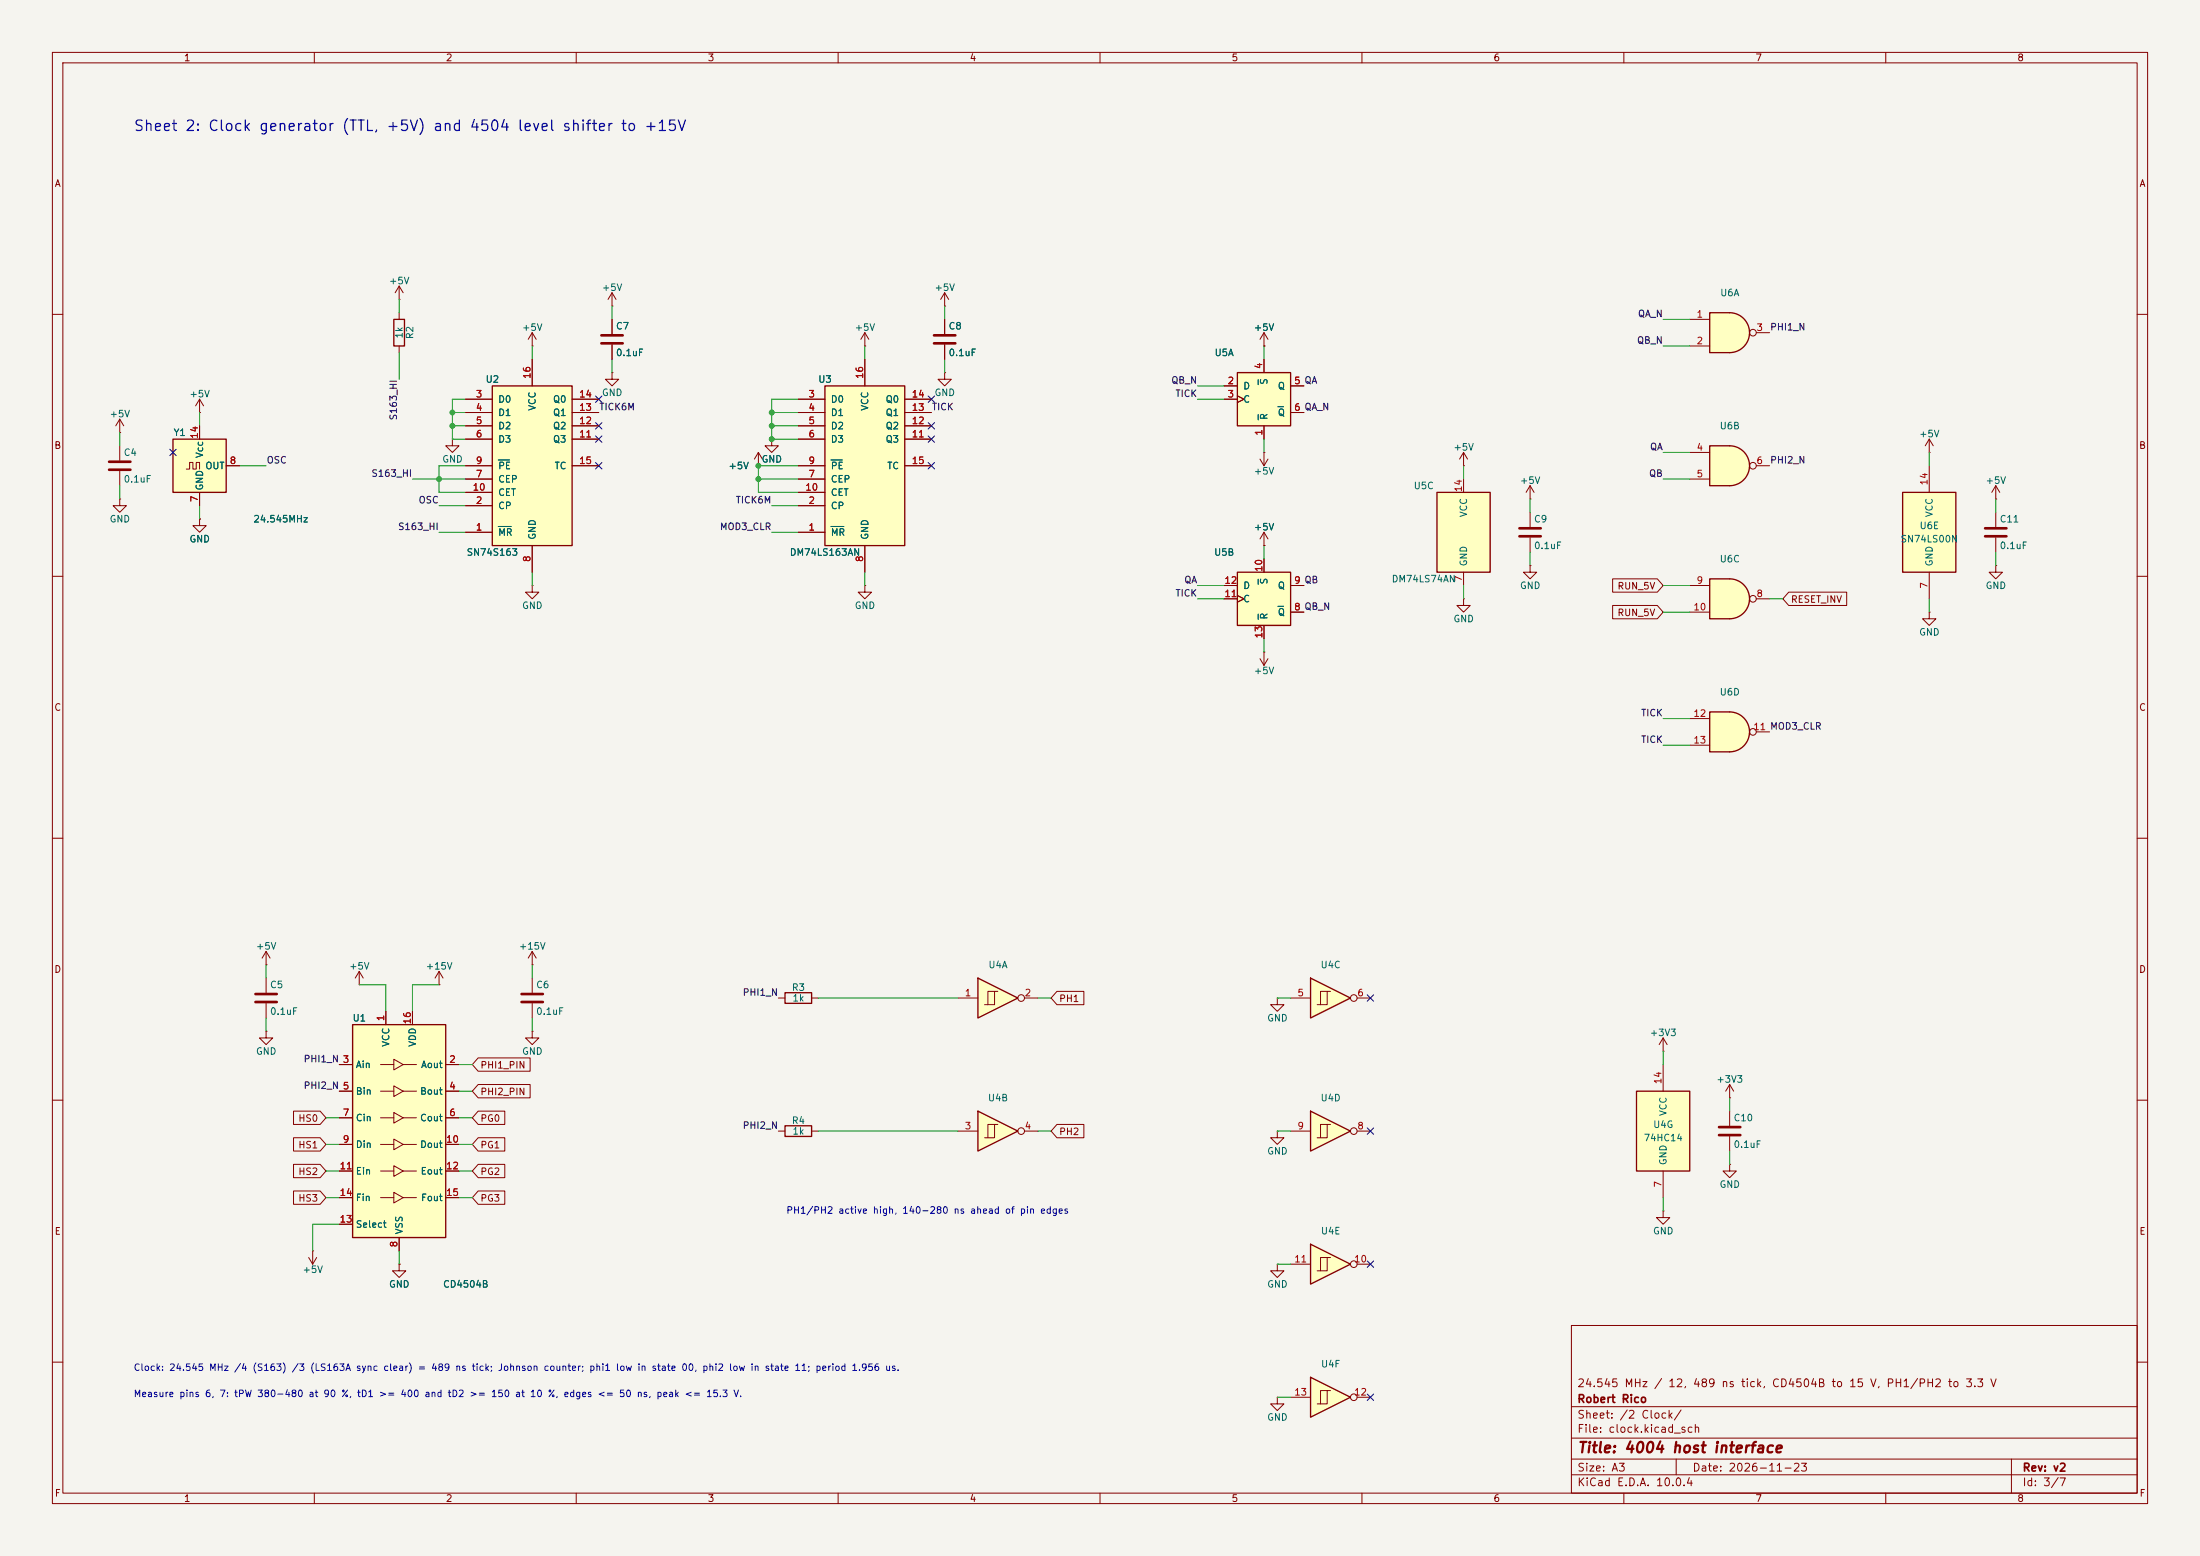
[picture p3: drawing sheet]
<svg xmlns="http://www.w3.org/2000/svg" width="420mm" height="297mm" viewBox="0 0 420 297" stroke-linecap="round" stroke-linejoin="round" font-family="sans-serif">
<path d="M0 0h420v297h-420z" fill="#f5f4ef" stroke="#f5f4ef" stroke-width=".19"/>
<g fill="none" stroke="#840000" stroke-width=".19">
<path d="M10 10h400v277h-400zM12 12h396v273h-396zM60 10v2M110 10v2M160 10v2M210 10v2M260 10v2M310 10v2M360 10v2M10 60h2M408 60h2M10 110h2"/>
<path d="M408 110h2M10 160h2M408 160h2M243.8 190.5v1.3h1.3l-1.3 1.2-1.2-1.2h1.2M243.8 190.5h.1M10 210h2M148.6 215.9h1.3M154.9 215.9h1.3M408 210h2M300 253h108v32h-108zM10 260h2M300 278.5h108"/>
<path d="M300 274.5h108M300 268.5h108M320 278.5v3M384 278.5v6.5M408 260h2M60 285v2M110 285v2M160 285v2M210 285v2M260 285v2M300 281.5h108M310 285v2"/>
<path d="M360 285v2"/>
</g>
<path d="M149.9 214.9h5v2h-5z" fill="none" stroke="#840000" stroke-width=".25"/>
<path d="M363.2 94h10.2v15.2h-10.2z" fill="#ffffc2"/>
<path d="M363.2 94h10.2v15.2h-10.2z" fill="none" stroke="#840000" stroke-width=".25"/>
<path d="M368.3 88.9v5.1M368.3 109.2v5.1" fill="none" stroke="#840000" stroke-width=".19"/>
<path d="M330.2 135.9a3.8 3.8 0 0 1 3.8 3.8 3.8 3.8 0 0 1-3.8 3.8z" fill="#ffffc2" stroke="#ffffc2" stroke-width=".19"/>
<path d="M326.4 135.9h3.8v7.6h-3.8z" fill="#ffffc2"/>
<path d="M75.2 61h2v5h-2zM326.4 135.9h3.8a3.8 3.8 0 0 1 3.8 3.8 3.8 3.8 0 0 1-3.8 3.8h-3.8zM149.9 189.5h5v2h-5z" fill="none" stroke="#840000" stroke-width=".25"/>
<g fill="none" stroke="#840000" stroke-width=".19">
<path d="M76.2 57.2h.1M76.2 54.6l-.8 1.3M76.2 54.6l.8 1.3M76.2 54.6v2.6M76.2 59.7v1.3M116.8 58.4h.1M116.8 55.9l-.7 1.3M116.8 55.9l.8 1.3M116.8 55.9v2.5M76.2 66v1.3M101.6 66h.1M101.6 63.5l-.8 1.3"/>
<path d="M101.6 63.5l.8 1.3M101.6 63.5v2.5M86.4 83.8v1.3h1.2l-1.2 1.3-1.3-1.3h1.3M86.4 83.8h.1M144.8 88.9h.1M144.8 86.4l-.8 1.2M144.8 86.4l.7 1.2M144.8 86.4v2.5M368.3 86.4h.1M368.3 83.8l-.8 1.3M368.3 83.8l.8 1.3M368.3 83.8v2.6"/>
<path d="M381 95.3h.1M381 92.7v2.6M381 97.8v2.8M381 92.7l-.8 1.3M381 92.7l.8 1.3M368.3 116.8v1.3h1.3l-1.3 1.3-1.3-1.3h1.3M368.3 116.8h.1M381 108v1.2h1.3l-1.3 1.3-1.3-1.3h1.3M381 108h.1M381 102.6v2.8M322.6 137.2h3.8M335.3 139.7h2.5"/>
<path d="M322.6 142.2h3.8M50.8 196.9v1.2h1.3l-1.3 1.3-1.3-1.3h1.3M50.8 196.9h.1M50.8 186.7v2.8M50.8 191.5v2.8M148.6 190.5h1.3M154.9 190.5h1.3"/>
<circle cx="334.6" cy="139.7" r=".63"/>
</g>
<path d="M379 100.8h4M379 102.4h4M48.8 189.7h4M48.8 191.3h4" fill="none" stroke="#840000" stroke-width=".51"/>
<path d="M330.2 59.7a3.8 3.8 0 0 1 3.8 3.8 3.8 3.8 0 0 1-3.8 3.8z" fill="#ffffc2" stroke="#ffffc2" stroke-width=".19"/>
<path d="M326.4 59.7h3.8v7.6h-3.8z" fill="#ffffc2"/>
<path d="M326.4 59.7h3.8a3.8 3.8 0 0 1 3.8 3.8 3.8 3.8 0 0 1-3.8 3.8h-3.8z" fill="none" stroke="#840000" stroke-width=".25"/>
<g fill="none" stroke="#840000" stroke-width=".19">
<path d="M322.6 61h3.8M322.6 66h3.8M335.3 63.5h2.5M38.1 99.1v1.2h1.3l-1.3 1.3-1.3-1.3h1.3M38.1 99.1h.1M83.8 188h.1M83.8 185.4l-.7 1.3M83.8 185.4l.8 1.3M83.8 185.4v2.6"/>
<circle cx="334.6" cy="63.5" r=".63"/>
</g>
<path d="M33 83.8h10.2v10.2h-10.2z" fill="#ffffc2"/>
<path d="M33 83.8h10.2v10.2h-10.2z" fill="none" stroke="#840000" stroke-width=".25"/>
<path d="M35.6 89.5h.6v-1.2h.6v1.2h.7v-1.2h.6v1.2M38.1 81.3v2.5M38.1 94v2.5M43.2 88.9h2.5M68.6 188h.1M68.6 185.4l-.8 1.3M68.6 185.4l.7 1.3M68.6 185.4v2.6" fill="none" stroke="#840000" stroke-width=".19"/>
<path d="M94 73.7h15.2v30.4h-15.2z" fill="#ffffc2"/>
<path d="M94 73.7h15.2v30.4h-15.2z" fill="none" stroke="#840000" stroke-width=".25"/>
<g fill="none" stroke="#840000" stroke-width=".19">
<path d="M88.9 76.2h5.1M88.9 78.7h5.1M101.6 68.6v5.1M109.2 76.2h5.1M109.2 78.7h5.1M22.9 95.3v1.2h1.2l-1.2 1.3-1.3-1.3h1.3M22.9 95.3h.1M22.9 82.6h.1M22.9 80v2.6M22.9 85.1v2.8M22.9 89.9v2.8M22.9 80l-.8 1.3"/>
<path d="M22.9 80l.7 1.3M88.9 96.5h5.1M88.9 81.3h5.1M88.9 83.8h5.1M88.9 91.4h5.1M88.9 88.9h5.1M88.9 94h5.1M109.2 81.3h5.1M109.2 83.8h5.1M109.2 88.9h5.1M147.3 83.8v1.3h1.3l-1.3 1.3-1.3-1.3h1.3M147.3 83.8h.1"/>
<path d="M292.1 95.3h.1M292.1 92.7l-.8 1.3M292.1 92.7l.8 1.3M292.1 92.7v2.6M88.9 101.6h5.1M101.6 111.8v1.2h1.3l-1.3 1.3-1.3-1.3h1.3M101.6 111.8h.1M101.6 104.1v5.1"/>
</g>
<path d="M95.1 87.8h2.2M95.1 100.5h2.5" fill="none" stroke="#006464" stroke-width=".19"/>
<path d="M20.8 88.1h4.1M20.8 89.7h4.1" fill="none" stroke="#840000" stroke-width=".51"/>
<path d="M157.5 73.7h15.2v30.4h-15.2z" fill="#ffffc2"/>
<path d="M157.5 73.7h15.2v30.4h-15.2z" fill="none" stroke="#840000" stroke-width=".25"/>
<g fill="none" stroke="#840000" stroke-width=".19">
<path d="M116.8 61v2.8M116.8 65.8v2.8M152.4 76.2h5.1M152.4 78.7h5.1M165.1 68.6v5.1M172.7 76.2h5.1M172.7 78.7h5.1M152.4 96.5h5.1M152.4 81.3h5.1M152.4 83.8h5.1M152.4 91.4h5.1M152.4 88.9h5.1"/>
<path d="M152.4 94h5.1M172.7 81.3h5.1M172.7 83.8h5.1M172.7 88.9h5.1M152.4 101.6h5.1M165.1 104.1v5.1M292.1 108v1.2h1.3l-1.3 1.3-1.3-1.3h1.3M292.1 108h.1"/>
</g>
<path d="M158.6 87.8h2.2M158.6 100.5h2.5" fill="none" stroke="#006464" stroke-width=".19"/>
<path d="M114.8 64h4.1M114.8 65.5h4.1" fill="none" stroke="#840000" stroke-width=".51"/>
<path d="M330.2 85.1a3.8 3.8 0 0 1 3.8 3.8 3.8 3.8 0 0 1-3.8 3.8z" fill="#ffffc2" stroke="#ffffc2" stroke-width=".19"/>
<path d="M326.4 85.1h3.8v7.6h-3.8z" fill="#ffffc2"/>
<path d="M326.4 85.1h3.8a3.8 3.8 0 0 1 3.8 3.8 3.8 3.8 0 0 1-3.8 3.8h-3.8z" fill="none" stroke="#840000" stroke-width=".25"/>
<g fill="none" stroke="#840000" stroke-width=".19">
<path d="M322.6 86.4h3.8M322.6 91.4h3.8M335.3 88.9h2.5"/>
<circle cx="334.6" cy="88.9" r=".63"/>
</g>
<path d="M67.3 195.6h17.8v40.6h-17.8z" fill="#ffffc2"/>
<g fill="none" stroke="#840000" stroke-width=".19">
<path d="M73.7 193v2.6M78.7 193v2.6M64.8 203.2h2.5M64.8 208.3h2.5M64.8 213.4h2.5M64.8 218.4h2.5M72.6 203.2h2.6M72.6 208.3h2.6M72.6 213.4h2.6M72.6 218.4h2.6M75.2 202.2l1.8 1-1.8 1zM75.2 207.3l1.8 1-1.8 1z"/>
<path d="M75.2 212.3l1.8 1.1-1.8 1zM75.2 217.4l1.8 1-1.8 1.1zM77 203.2h2.5M77 208.3h2.5M77 213.4h2.5M77 218.4h2.5M85.1 203.2h2.5M85.1 208.3h2.5M85.1 213.4h2.5M85.1 218.4h2.5M64.8 223.5h2.5M64.8 228.6h2.5"/>
<path d="M64.8 233.7h2.5M72.6 223.5h2.6M72.6 228.6h2.6M75.2 222.5l1.8 1-1.8 1zM75.2 227.6l1.8 1-1.8 1zM76.2 236.2v2.6M77 223.5h2.5M77 228.6h2.5M85.1 223.5h2.5M85.1 228.6h2.5"/>
</g>
<path d="M67.3 195.6h17.8v40.6h-17.8z" fill="none" stroke="#840000" stroke-width=".25"/>
<path d="M330.2 110.5a3.8 3.8 0 0 1 3.8 3.8 3.8 3.8 0 0 1-3.8 3.8z" fill="#ffffc2" stroke="#ffffc2" stroke-width=".19"/>
<path d="M326.4 110.5h3.8v7.6h-3.8z" fill="#ffffc2"/>
<path d="M326.4 110.5h3.8a3.8 3.8 0 0 1 3.8 3.8 3.8 3.8 0 0 1-3.8 3.8h-3.8z" fill="none" stroke="#840000" stroke-width=".25"/>
<g fill="none" stroke="#840000" stroke-width=".19">
<path d="M38.1 78.7h.1M38.1 76.2l-.8 1.3M38.1 76.2l.8 1.3M38.1 76.2v2.5M116.8 71.1v1.3h1.3l-1.3 1.3-1.2-1.3h1.2M116.8 71.1h.1M241.3 66h.1M241.3 63.5l-.8 1.3M241.3 63.5l.8 1.3M241.3 63.5v2.5M279.4 88.9h.1M279.4 86.4l-.8 1.2"/>
<path d="M279.4 86.4l.8 1.2M279.4 86.4v2.5M279.4 114.3v1.3h1.3l-1.3 1.2-1.3-1.2h1.3M279.4 114.3h.1M322.6 111.8h3.8M322.6 116.8h3.8M335.3 114.3h2.5M317.5 231.1v1.3h1.3l-1.3 1.3-1.3-1.3h1.3M317.5 231.1h.1M330.2 222.2v1.3h1.3l-1.3 1.3-1.3-1.3h1.3M330.2 222.2h.1M76.2 241.3v1.3h1.3l-1.3 1.2-1.3-1.2h1.3"/>
<path d="M76.2 241.3h.1"/>
<circle cx="334.6" cy="114.3" r=".63"/>
</g>
<path d="M312.4 208.3h10.2v15.2h-10.2z" fill="#ffffc2"/>
<path d="M312.4 208.3h10.2v15.2h-10.2z" fill="none" stroke="#840000" stroke-width=".25"/>
<g fill="none" stroke="#840000" stroke-width=".19">
<path d="M241.3 104.1h.1M241.3 101.6l-.8 1.3M241.3 101.6l.8 1.3M241.3 101.6v2.5M317.5 198.1v2.6M317.5 198.1l-.8 1.3M317.5 198.1l.8 1.3M317.5 200.7h.1M317.5 203.2v5.1M330.2 209.6h.1M330.2 207v2.6M330.2 212.1v2.8"/>
<path d="M330.2 216.9v2.8M330.2 207l-.8 1.3M330.2 207l.8 1.3M317.5 223.5v5.1"/>
</g>
<path d="M328.2 215.1h4M328.2 216.7h4" fill="none" stroke="#840000" stroke-width=".51"/>
<path d="M236.2 109.2h10.2v10.2h-10.2z" fill="#ffffc2"/>
<path d="M236.2 109.2h10.2v10.2h-10.2z" fill="none" stroke="#840000" stroke-width=".25"/>
<path d="M233.7 111.8h2.5M233.7 114.3h2.5M236.2 113.7l1.3 .6-1.3 .6M241.3 106.7v2.5M241.3 119.4v2.5M246.4 116.8h2.5M246.4 111.8h2.5" fill="none" stroke="#840000" stroke-width=".19"/>
<path d="M240.2 110.6v.9M240.2 117.2v1M244 115.7h1" fill="none" stroke="#006464" stroke-width=".19"/>
<path d="M250.2 212.1l7.6 3.8-7.6 3.8z" fill="#ffffc2"/>
<path d="M250.2 212.1l7.6 3.8-7.6 3.8z" fill="none" stroke="#840000" stroke-width=".25"/>
<g fill="none" stroke="#840000" stroke-width=".19">
<path d="M50.8 184.2h.1M50.8 181.6l-.8 1.3M50.8 181.6l.8 1.3M50.8 181.6v2.6M243.8 215.9v1.3h1.3l-1.3 1.2-1.2-1.2h1.2M243.8 215.9h.1M246.4 215.9h3.8M253.4 214.6h-1.3v2.6M254 214.6h-.6v2.6h-1.9M259.1 215.9h2.5"/>
<circle cx="258.4" cy="215.9" r=".63"/>
</g>
<path d="M236.2 71.1h10.2v10.2h-10.2z" fill="#ffffc2"/>
<path d="M236.2 71.1h10.2v10.2h-10.2z" fill="none" stroke="#840000" stroke-width=".25"/>
<g fill="none" stroke="#840000" stroke-width=".19">
<path d="M233.7 73.7h2.5M233.7 76.2h2.5M236.2 75.6l1.3 .6-1.3 .6M241.3 68.6v2.5M246.4 73.7h2.5M246.4 78.7h2.5M240.5 87.6l.8 1.3M241.3 86.4h.1M241.3 81.3v2.5M241.3 86.4v2.5M242.1 87.6l-.8 1.3M243.8 241.3v1.3h1.3l-1.3 1.2-1.2-1.2h1.2"/>
<path d="M243.8 241.3h.1M243.8 266.7v1.3h1.3l-1.3 1.2-1.2-1.2h1.2M243.8 266.7h.1"/>
</g>
<path d="M240.2 72.5v.9M240.2 79.1v1M244 77.6h1" fill="none" stroke="#006464" stroke-width=".19"/>
<path d="M250.2 237.5l7.6 3.8-7.6 3.8z" fill="#ffffc2"/>
<path d="M250.2 237.5l7.6 3.8-7.6 3.8z" fill="none" stroke="#840000" stroke-width=".25"/>
<g fill="none" stroke="#840000" stroke-width=".19">
<path d="M180.3 58.4h.1M180.3 55.9l-.7 1.3M180.3 55.9l.8 1.3M180.3 55.9v2.5M165.1 66h.1M165.1 63.5l-.8 1.3M165.1 63.5l.8 1.3M165.1 63.5v2.5M180.3 71.1v1.3h1.3l-1.3 1.3-1.2-1.3h1.2M180.3 71.1h.1M180.3 61v2.8M180.3 65.8v2.8"/>
<path d="M165.1 111.8v1.2h1.3l-1.3 1.3-1.3-1.3h1.3M165.1 111.8h.1M246.4 241.3h3.8M253.4 240h-1.3v2.6M254 240h-.6v2.6h-1.9M259.1 241.3h2.5"/>
<circle cx="258.4" cy="241.3" r=".63"/>
</g>
<path d="M178.3 64h4.1M178.3 65.5h4.1" fill="none" stroke="#840000" stroke-width=".51"/>
<path d="M250.2 262.9l7.6 3.8-7.6 3.8z" fill="#ffffc2"/>
<path d="M250.2 262.9l7.6 3.8-7.6 3.8z" fill="none" stroke="#840000" stroke-width=".25"/>
<g fill="none" stroke="#840000" stroke-width=".19">
<path d="M292.1 97.8v2.8M292.1 102.6v2.8M246.4 266.7h3.8M253.4 265.4h-1.3v2.6M254 265.4h-.6v2.6h-1.9M259.1 266.7h2.5"/>
<circle cx="258.4" cy="266.7" r=".63"/>
</g>
<path d="M290.1 100.8h4M290.1 102.4h4" fill="none" stroke="#840000" stroke-width=".51"/>
<path d="M274.3 94h10.2v15.2h-10.2z" fill="#ffffc2"/>
<path d="M274.3 94h10.2v15.2h-10.2z" fill="none" stroke="#840000" stroke-width=".25"/>
<path d="M279.4 91.4v2.6M279.4 109.2v2.6M240.5 125.7l.8 1.3M241.3 124.5h.1M241.3 124.5v2.5M242.1 125.7l-.8 1.3M59.7 238.8h.1M59.7 238.8v2.5M58.9 240l.8 1.3M60.5 240l-.8 1.3" fill="none" stroke="#840000" stroke-width=".19"/>
<path d="M250.2 186.7l7.6 3.8-7.6 3.8z" fill="#ffffc2"/>
<path d="M250.2 186.7l7.6 3.8-7.6 3.8z" fill="none" stroke="#840000" stroke-width=".25"/>
<g fill="none" stroke="#840000" stroke-width=".19">
<path d="M246.4 190.5h3.8M253.4 189.2h-1.3v2.6M254 189.2h-.6v2.6h-1.9M259.1 190.5h2.5"/>
<circle cx="258.4" cy="190.5" r=".63"/>
</g>
<path d="M186.7 186.7l7.6 3.8-7.6 3.8z" fill="#ffffc2"/>
<path d="M186.7 186.7l7.6 3.8-7.6 3.8z" fill="none" stroke="#840000" stroke-width=".25"/>
<g fill="none" stroke="#840000" stroke-width=".19">
<path d="M182.9 190.5h3.8M189.9 189.2h-1.3v2.6M190.5 189.2h-.6v2.6h-1.9M195.6 190.5h2.5"/>
<circle cx="194.9" cy="190.5" r=".63"/>
</g>
<path d="M186.7 212.1l7.6 3.8-7.6 3.8z" fill="#ffffc2"/>
<path d="M186.7 212.1l7.6 3.8-7.6 3.8z" fill="none" stroke="#840000" stroke-width=".25"/>
<g fill="none" stroke="#840000" stroke-width=".19">
<path d="M88.9 76.2h5.1M88.9 78.7h5.1M101.6 68.6v5.1M109.2 76.2h5.1M109.2 78.7h5.1M116.8 61v2.8M116.8 65.8v2.8M152.4 76.2h5.1M152.4 78.7h5.1M165.1 68.6v5.1M172.7 76.2h5.1M172.7 78.7h5.1"/>
<path d="M180.3 61v2.8M180.3 65.8v2.8M233.7 73.7h2.5M233.7 76.2h2.5M236.2 75.6l1.3 .6-1.3 .6M241.3 66h.1M241.3 68.6v2.5M246.4 73.7h2.5M246.4 78.7h2.5M38.1 99.1h.1M38.1 81.3v2.5M38.1 94v2.5"/>
<path d="M43.2 88.9h2.5M88.9 88.9h5.1M88.9 96.5h5.1M88.9 81.3h5.1M88.9 83.8h5.1M88.9 91.4h5.1M88.9 94h5.1M109.2 88.9h5.1M109.2 81.3h5.1M109.2 83.8h5.1M144.8 88.9h.1M147.3 83.8h.1"/>
<path d="M152.4 88.9h5.1M152.4 96.5h5.1M152.4 81.3h5.1M152.4 83.8h5.1M152.4 91.4h5.1M152.4 94h5.1M172.7 88.9h5.1M172.7 81.3h5.1M172.7 83.8h5.1M241.3 81.3v2.5M88.9 101.6h5.1M101.6 104.1v5.1"/>
<path d="M152.4 101.6h5.1M165.1 104.1v5.1M233.7 111.8h2.5M233.7 114.3h2.5M236.2 113.7l1.3 .6-1.3 .6M241.3 104.1h.1M241.3 106.7v2.5M241.3 119.4v2.5M246.4 116.8h2.5M246.4 111.8h2.5M307.9 115.6h8.5l1.1 1.2-1.1 1.3h-8.5zM307.9 110.5h8.5l1.1 1.3-1.1 1.2h-8.5z"/>
<path d="M341.5 113h11v2.6h-11l-1.1-1.3zM73.7 193v2.6M78.7 193v2.6M101.6 196.9v1.2h1.3l-1.3 1.3-1.3-1.3h1.3M101.6 196.9h.1M101.6 184.2h.1M101.6 181.6v2.6M101.6 186.7v2.8M101.6 191.5v2.8M101.6 181.6l-.8 1.3M101.6 181.6l.8 1.3M201.8 189.2h5.1v2.6h-5.1l-1.1-1.3z"/>
<path d="M56 217.2h5.1l1.1 1.2-1.1 1.3h-5.1zM56 212.1h5.1l1.1 1.3-1.1 1.2h-5.1zM64.8 203.2h2.5M64.8 208.3h2.5M64.8 213.4h2.5M64.8 218.4h2.5M85.1 203.2h2.5M85.1 208.3h2.5M85.1 213.4h2.5M85.1 218.4h2.5M91.3 212.1h5.1v2.5h-5.1l-1.1-1.2zM91.3 217.2h5.1v2.5h-5.1l-1.1-1.3z"/>
<path d="M91.3 201.9h9.9v2.6h-9.9l-1.1-1.3zM91.3 207h9.9v2.6h-9.9l-1.1-1.3zM182.9 215.9h3.8M189.9 214.6h-1.3v2.6M190.5 214.6h-.6v2.6h-1.9M195.6 215.9h2.5M201.8 214.6h5.1v2.6h-5.1l-1.1-1.3zM56 222.2h5.1l1.1 1.3-1.1 1.3h-5.1zM56 227.3h5.1l1.1 1.3-1.1 1.3h-5.1zM64.8 223.5h2.5M64.8 233.7h2.5M64.8 228.6h2.5"/>
<path d="M76.2 236.2v2.6M85.1 223.5h2.5M85.1 228.6h2.5M91.3 222.2h5.1v2.6h-5.1l-1.1-1.3zM91.3 227.3h5.1v2.6h-5.1l-1.1-1.3zM76.2 241.3h.1"/>
<circle cx="194.9" cy="215.9" r=".63"/>
</g>
<path d="M99.6 189.7h4M99.6 191.3h4" fill="none" stroke="#840000" stroke-width=".51"/>
<g fill="none" stroke="#009600" stroke-width=".19">
<path d="M76.2 57.2v2.5M116.8 58.4v2.6M180.3 58.4v2.6M38.1 78.7v2.6M76.2 67.3v5.1M86.4 78.7h2.5M88.9 76.2h-2.5v7.6h2.5M101.6 66v2.6M116.8 68.6v2.5M147.3 78.7h5.1M152.4 76.2h-5.1v7.6h5.1M165.1 66v2.6"/>
<path d="M180.3 68.6v2.5M228.6 76.2h5.1M228.6 73.7h5.1M241.3 66v2.6M317.5 66h5.1M317.5 61h5.1M22.9 82.6v2.5M22.9 92.7v2.6M38.1 96.5v2.6M45.7 88.9h5.1M78.7 91.4h10.2M83.8 96.5h5.1"/>
<path d="M86.4 81.3h2.5M88.9 88.9h-5.1v5.1h5.1M144.8 91.4h7.6M147.3 81.3h5.1M147.3 96.5h5.1M152.4 88.9h-7.6v5.1h7.6M241.3 83.8v2.6M279.4 88.9v2.5M292.1 95.3v2.5M317.5 91.4h5.1M317.5 86.4h5.1M368.3 86.4v2.5"/>
<path d="M381 95.3v2.5M83.8 101.6h5.1M101.6 109.2v2.6M147.3 101.6h5.1M165.1 109.2v2.6M228.6 114.3h5.1M228.6 111.8h5.1M241.3 104.1v2.6M279.4 111.8v2.5M292.1 105.4v2.6M317.5 111.8h5.1M317.5 116.8h5.1"/>
<path d="M337.8 114.3h2.6M368.3 114.3v2.5M381 105.4v2.6M241.3 121.9v2.6M317.5 137.2h5.1M317.5 142.2h5.1M50.8 184.2v2.5M50.8 194.3v2.6M68.6 188h5.1v5M83.8 188h-5.1v5M101.6 184.2v2.5M101.6 194.3v2.6"/>
<path d="M156.2 190.5h26.7M198.1 190.5h2.6M243.8 190.5h2.6M62.2 213.4h2.6M62.2 218.4h2.6M87.6 213.4h2.6M87.6 218.4h2.6M87.6 203.2h2.6M87.6 208.3h2.6M156.2 215.9h26.7M198.1 215.9h2.6M243.8 215.9h2.6"/>
<path d="M317.5 200.7v2.5M330.2 209.6v2.5M330.2 219.7v2.5M62.2 228.6h2.6M62.2 223.5h2.6M64.8 233.7h-5.1v5.1M76.2 238.8v2.5M87.6 228.6h2.6M87.6 223.5h2.6M317.5 228.6v2.5M243.8 241.3h2.6M243.8 266.7h2.6"/>
</g>
<g fill="none" stroke="#000084" stroke-width=".19">
<path d="M113.7 75.6l1.2 1.2M114.9 75.6l-1.2 1.2M177.2 75.6l1.2 1.2M178.4 75.6l-1.2 1.2M32.4 85.8l1.2 1.2M33.6 85.8l-1.2 1.2M113.7 80.7l1.2 1.2M113.7 83.2l1.2 1.2M113.7 88.3l1.2 1.2M114.9 80.7l-1.2 1.2M114.9 83.2l-1.2 1.2M114.9 88.3l-1.2 1.2"/>
<path d="M177.2 83.2l1.2 1.2M177.2 88.3l1.2 1.2M177.2 80.7l1.2 1.2M178.4 83.2l-1.2 1.2M178.4 88.3l-1.2 1.2M178.4 80.7l-1.2 1.2M261 189.9l1.2 1.2M262.2 189.9l-1.2 1.2M261 215.3l1.2 1.2M262.2 215.3l-1.2 1.2M261 240.7l1.2 1.2M262.2 240.7l-1.2 1.2"/>
<path d="M261 266.1l1.2 1.2M262.2 266.1l-1.2 1.2"/>
</g>
<path d="M240.2 72.5v.9M240.2 79.1v1M244 77.6h1M95.1 87.8h2.2M158.6 87.8h2.2M95.1 100.5h2.5M158.6 100.5h2.5M240.2 110.6v.9M240.2 117.2v1M244 115.7h1" fill="none" stroke="#006464" stroke-width=".19"/>
<g fill="#009600" stroke="#009600" stroke-width=".19">
<circle cx="83.8" cy="91.4" r=".46"/>
<circle cx="86.4" cy="81.3" r=".46"/>
<circle cx="144.8" cy="91.4" r=".46"/>
<circle cx="144.8" cy="88.9" r=".46"/>
<circle cx="86.4" cy="78.7" r=".46"/>
<circle cx="147.3" cy="83.8" r=".46"/>
<circle cx="147.3" cy="81.3" r=".46"/>
<circle cx="147.3" cy="78.7" r=".46"/>
</g>
<text font-size="2" fill="#0000c2" x="25.4" y="25.5">Sheet 2: Clock generator (TTL, +5V) and 4504 level shifter to +15V</text>
<text font-size="2" fill="#840000" x="301" y="277.8">Title: 4004 host interface</text>
<g font-size="1.5" fill="#840000">
<text x="301" y="268.1">Robert Rico</text>
<text x="301" y="265.1">24.545 MHz / 12, 489 ns tick, CD4504B to 15 V, PH1/PH2 to 3.3 V</text>
<text x="301" y="273.8">File: clock.kicad_sch</text>
<text x="301" y="271.1">Sheet: /2 Clock/</text>
<text x="301" y="281.2">Size: A3</text>
<text x="323" y="281.2">Date: 2026-11-23</text>
<text x="386" y="281.2">Rev: v2</text>
<text x="301" y="284">KiCad E.D.A. 10.0.4</text>
<text x="386" y="284">Id: 3/7</text>
</g>
<g font-size="1.3" fill="#840000">
<text x="35" y="12">1</text>
<text x="85" y="12">2</text>
<text x="135" y="12">3</text>
<text x="185" y="12">4</text>
<text x="235" y="12">5</text>
<text x="285" y="12">6</text>
<text x="335" y="12">7</text>
<text x="385" y="12">8</text>
<text x="10.3" y="36">A</text>
<text x="408.3" y="36">A</text>
<text x="10.3" y="86">B</text>
<text x="408.2" y="86">B</text>
<text x="308.7" y="112.8">RUN_5V</text>
<text x="308.7" y="117.9">RUN_5V</text>
<text x="341.8" y="115.4">RESET_INV</text>
<text x="10.3" y="136">C</text>
<text x="408.2" y="136">C</text>
<text x="10.3" y="186">D</text>
<text x="408.2" y="186">D</text>
<text x="202.1" y="191.6">PH1</text>
<text x="91.6" y="204.3">PHI1_PIN</text>
<text x="91.6" y="209.3">PHI2_PIN</text>
<text x="56.8" y="214.4">HS0</text>
<text x="91.6" y="214.4">PG0</text>
<text x="56.8" y="219.5">HS1</text>
<text x="91.6" y="219.5">PG1</text>
<text x="202.1" y="217">PH2</text>
<text x="56.8" y="224.6">HS2</text>
<text x="91.6" y="224.6">PG2</text>
<text x="56.8" y="229.7">HS3</text>
<text x="91.6" y="229.7">PG3</text>
<text x="10.3" y="236">E</text>
<text x="408.3" y="236">E</text>
<text x="10.3" y="286">F</text>
<text x="35" y="287">1</text>
<text x="85" y="287">2</text>
<text x="135" y="287">3</text>
<text x="185" y="287">4</text>
<text x="235" y="287">5</text>
<text x="285" y="287">6</text>
<text x="335" y="287">7</text>
<text x="385" y="287">8</text>
<text x="408.3" y="286">F</text>
</g>
<g font-size="1.3" fill="#006464">
<text x="74.2" y="54.6">+5V</text>
<text x="114.8" y="55.8">+5V</text>
<text x="178.3" y="55.8">+5V</text>
<text x="328.3" y="56.9">U6A</text>
<text x="77.2" y="64.7" transform="rotate(-90 77.2 64.7)">1k</text>
<text x="79.2" y="64.8" transform="rotate(-90 79.2 64.8)">R2</text>
<text x="99.6" y="63.5">+5V</text>
<text x="117.5" y="63.2">C7</text>
<text x="163.1" y="63.5">+5V</text>
<text x="181" y="63.2">C8</text>
<text x="239.3" y="63.5">+5V</text>
<text x="117.5" y="68.3">0.1uF</text>
<text x="181" y="68.3">0.1uF</text>
<text x="231.8" y="68.3">U5A</text>
<text x="36.1" y="76.2">+5V</text>
<text x="92.6" y="73.4">U2</text>
<text x="95" y="77.2">D0</text>
<text x="105.5" y="77.2">Q0</text>
<text x="114.8" y="75.9">GND</text>
<text x="156.1" y="73.4">U3</text>
<text x="158.5" y="77.2">D0</text>
<text x="169" y="77.2">Q0</text>
<text x="178.3" y="75.9">GND</text>
<text x="237.2" y="74.6">D</text>
<text x="237.2" y="77.2">C</text>
<text x="242.3" y="73.5" transform="rotate(-90 242.3 73.5)">S</text>
<text x="243.8" y="74.6">Q</text>
<text x="20.8" y="80">+5V</text>
<text x="33" y="83.5">Y1</text>
<text x="95" y="79.7">D1</text>
<text x="95" y="82.3">D2</text>
<text x="102.6" y="78.5" transform="rotate(-90 102.6 78.5)">VCC</text>
<text x="105.5" y="82.3">Q2</text>
<text x="105.5" y="79.7">Q1</text>
<text x="158.5" y="79.7">D1</text>
<text x="158.5" y="82.3">D2</text>
<text x="166.1" y="78.5" transform="rotate(-90 166.1 78.5)">VCC</text>
<text x="169" y="82.3">Q2</text>
<text x="169" y="79.7">Q1</text>
<text x="242.3" y="80.3" transform="rotate(-90 242.3 80.3)">R</text>
<text x="243.8" y="79.7">Q</text>
<text x="328.2" y="82.3">U6B</text>
<text x="366.3" y="83.8">+5V</text>
<text x="23.5" y="87.3">C4</text>
<text x="39.1" y="87.5" transform="rotate(-90 39.1 87.5)">Vcc</text>
<text x="39.1" y="89.9">OUT</text>
<text x="84.3" y="88.6">GND</text>
<text x="95" y="84.8">D3</text>
<text x="95" y="89.9">PE</text>
<text x="105.5" y="84.8">Q3</text>
<text x="105.8" y="89.9">TC</text>
<text x="139" y="89.9">+5V</text>
<text x="145.3" y="88.6">GND</text>
<text x="158.5" y="84.8">D3</text>
<text x="158.5" y="89.9">PE</text>
<text x="169" y="84.8">Q3</text>
<text x="169.3" y="89.9">TC</text>
<text x="277.4" y="86.3">+5V</text>
<text x="23.5" y="92.4">0.1uF</text>
<text x="39.1" y="93.7" transform="rotate(-90 39.1 93.7)">GND</text>
<text x="95" y="92.4">CEP</text>
<text x="95" y="95">CET</text>
<text x="158.5" y="92.4">CEP</text>
<text x="158.5" y="95">CET</text>
<text x="239.3" y="90.9">+5V</text>
<text x="269.8" y="93.7">U5C</text>
<text x="290.1" y="92.7">+5V</text>
<text x="379" y="92.7">+5V</text>
<text x="20.8" y="100">GND</text>
<text x="48.3" y="100">24.545MHz</text>
<text x="95" y="97.5">CP</text>
<text x="158.5" y="97.5">CP</text>
<text x="239.3" y="101.6">+5V</text>
<text x="280.4" y="98.8" transform="rotate(-90 280.4 98.8)">VCC</text>
<text x="292.7" y="100">C9</text>
<text x="366.4" y="101.3">U6E</text>
<text x="369.3" y="98.8" transform="rotate(-90 369.3 98.8)">VCC</text>
<text x="381.6" y="100">C11</text>
<text x="36.1" y="103.8">GND</text>
<text x="89" y="106.4">SN74S163</text>
<text x="95" y="102.6">MR</text>
<text x="102.6" y="103.1" transform="rotate(-90 102.6 103.1)">GND</text>
<text x="150.7" y="106.4">DM74LS163AN</text>
<text x="158.5" y="102.6">MR</text>
<text x="166.1" y="103.1" transform="rotate(-90 166.1 103.1)">GND</text>
<text x="231.7" y="106.4">U5B</text>
<text x="292.7" y="105.1">0.1uF</text>
<text x="328.2" y="107.7">U6C</text>
<text x="362.7" y="103.8">SN74LS00N</text>
<text x="381.6" y="105.1">0.1uF</text>
<text x="237.2" y="112.7">D</text>
<text x="242.3" y="111.6" transform="rotate(-90 242.3 111.6)">S</text>
<text x="243.8" y="112.7">Q</text>
<text x="265.6" y="111.5">DM74LS74AN</text>
<text x="280.4" y="108.2" transform="rotate(-90 280.4 108.2)">GND</text>
<text x="290.1" y="112.7">GND</text>
<text x="369.3" y="108.2" transform="rotate(-90 369.3 108.2)">GND</text>
<text x="379" y="112.7">GND</text>
<text x="99.6" y="116.5">GND</text>
<text x="163.1" y="116.5">GND</text>
<text x="237.2" y="115.3">C</text>
<text x="242.3" y="118.4" transform="rotate(-90 242.3 118.4)">R</text>
<text x="243.8" y="117.8">Q</text>
<text x="277.4" y="119.1">GND</text>
<text x="366.3" y="121.6">GND</text>
<text x="239.3" y="129">+5V</text>
<text x="328.2" y="133.1">U6D</text>
<text x="48.8" y="181.6">+5V</text>
<text x="66.5" y="185.4">+5V</text>
<text x="81.2" y="185.4">+15V</text>
<text x="99" y="181.6">+15V</text>
<text x="188.6" y="185.1">U4A</text>
<text x="252" y="185.1">U4C</text>
<text x="51.4" y="188.9">C5</text>
<text x="102.2" y="188.9">C6</text>
<text x="151.1" y="189.4">R3</text>
<text x="151.2" y="191.5">1k</text>
<text x="51.4" y="194">0.1uF</text>
<text x="67.2" y="195.3">U1</text>
<text x="102.2" y="194">0.1uF</text>
<text x="241.8" y="195.3">GND</text>
<text x="48.8" y="201.6">GND</text>
<text x="74.6" y="199.9" transform="rotate(-90 74.6 199.9)">VCC</text>
<text x="79.7" y="199.9" transform="rotate(-90 79.7 199.9)">VDD</text>
<text x="99.6" y="201.6">GND</text>
<text x="314.9" y="198.1">+3V3</text>
<text x="67.8" y="204.2">Ain</text>
<text x="67.8" y="209.3">Bin</text>
<text x="80.1" y="209.3">Bout</text>
<text x="80.3" y="204.2">Aout</text>
<text x="327.6" y="207">+3V3</text>
<text x="67.8" y="214.3">Cin</text>
<text x="80.1" y="214.3">Cout</text>
<text x="151.1" y="214.8">R4</text>
<text x="188.5" y="210.5">U4B</text>
<text x="252" y="210.5">U4D</text>
<text x="315.5" y="215.6">U4G</text>
<text x="318.5" y="213.1" transform="rotate(-90 318.5 213.1)">VCC</text>
<text x="330.8" y="214.3">C10</text>
<text x="67.8" y="219.4">Din</text>
<text x="80.1" y="219.4">Dout</text>
<text x="151.2" y="216.9">1k</text>
<text x="241.8" y="220.7">GND</text>
<text x="313.7" y="218.1">74HC14</text>
<text x="330.8" y="219.4">0.1uF</text>
<text x="67.8" y="224.5">Ein</text>
<text x="80.2" y="224.5">Eout</text>
<text x="318.5" y="222.5" transform="rotate(-90 318.5 222.5)">GND</text>
<text x="328.2" y="227">GND</text>
<text x="67.8" y="229.6">Fin</text>
<text x="80.3" y="229.6">Fout</text>
<text x="67.8" y="234.7">Select</text>
<text x="77.2" y="235.7" transform="rotate(-90 77.2 235.7)">VSS</text>
<text x="252.1" y="235.9">U4E</text>
<text x="315.5" y="235.9">GND</text>
<text x="57.7" y="243.3">+5V</text>
<text x="74.2" y="246.1">GND</text>
<text x="84.5" y="246.1">CD4504B</text>
<text x="241.8" y="246.1">GND</text>
<text x="252.1" y="261.3">U4F</text>
<text x="241.8" y="271.5">GND</text>
</g>
<g font-size="1.3" fill="#0f0f0f">
<text x="312.4" y="65.9">QB_N</text>
<text x="312.6" y="60.8">QA_N</text>
<text x="337.8" y="63.4">PHI1_N</text>
<text x="223.5" y="73.5">QB_N</text>
<text x="224.3" y="76.1">TICK</text>
<text x="76.1" y="80.3" transform="rotate(-90 76.1 80.3)">S163_HI</text>
<text x="114.3" y="78.6">TICK6M</text>
<text x="177.8" y="78.6">TICK</text>
<text x="50.8" y="88.8">OSC</text>
<text x="314.9" y="86.2">QA</text>
<text x="337.8" y="88.8">PHI2_N</text>
<text x="70.8" y="91.3">S163_HI</text>
<text x="314.7" y="91.3">QB</text>
<text x="75.9" y="101.5">S163_HI</text>
<text x="79.8" y="96.4">OSC</text>
<text x="137.3" y="101.5">MOD3_CLR</text>
<text x="140.3" y="96.4">TICK6M</text>
<text x="226" y="111.6">QA</text>
<text x="224.3" y="114.2">TICK</text>
<text x="313.2" y="137">TICK</text>
<text x="313.2" y="142.1">TICK</text>
<text x="141.7" y="190.4">PHI1_N</text>
<text x="57.9" y="203.1">PHI1_N 3</text>
<text x="57.9" y="208.2">PHI2_N 5</text>
<text x="141.7" y="215.8">PHI2_N</text>
</g>
<g font-size="1.3" fill="#a90000">
<text x="323.8" y="60.9">1</text>
<text x="335.2" y="63.5">3</text>
<text x="241.3" y="70.6" transform="rotate(-90 241.3 70.6)">4</text>
<text x="323.8" y="66">2</text>
<text x="90.7" y="76.2">3</text>
<text x="101.6" y="72.4" transform="rotate(-90 101.6 72.4)">16</text>
<text x="110.4" y="76.2">14</text>
<text x="154.2" y="76.2">3</text>
<text x="165.1" y="72.4" transform="rotate(-90 165.1 72.4)">16</text>
<text x="173.9" y="76.2">14</text>
<text x="234.2" y="73.6">2</text>
<text x="234.2" y="76.2">3</text>
<text x="246.9" y="73.6">5 QA</text>
<text x="246.9" y="73.6">5</text>
<text x="38.1" y="83.9" transform="rotate(-90 38.1 83.9)">14</text>
<text x="90.7" y="78.7">4</text>
<text x="90.7" y="81.3">5</text>
<text x="90.7" y="83.8">6</text>
<text x="110.4" y="83.8">11</text>
<text x="110.4" y="81.3">12</text>
<text x="110.4" y="78.7">13</text>
<text x="154.2" y="78.7">4</text>
<text x="154.2" y="81.3">5</text>
<text x="154.2" y="83.8">6</text>
<text x="173.9" y="83.8">11</text>
<text x="173.9" y="81.3">12</text>
<text x="173.9" y="78.7">13</text>
<text x="241.3" y="83.3" transform="rotate(-90 241.3 83.3)">1</text>
<text x="246.9" y="78.7">6 QA_N</text>
<text x="246.9" y="78.7">6</text>
<text x="43.7" y="88.9">8</text>
<text x="90.7" y="88.9">9</text>
<text x="110.4" y="88.9">15</text>
<text x="154.2" y="88.9">9</text>
<text x="173.9" y="88.9">15</text>
<text x="323.8" y="86.3">4</text>
<text x="335.2" y="88.9">6</text>
<text x="38.1" y="96" transform="rotate(-90 38.1 96)">7</text>
<text x="90.1" y="94">10</text>
<text x="90.7" y="91.4">7</text>
<text x="153.6" y="94">10</text>
<text x="154.2" y="91.4">7</text>
<text x="279.4" y="94" transform="rotate(-90 279.4 94)">14</text>
<text x="323.8" y="91.4">5</text>
<text x="368.3" y="92.8" transform="rotate(-90 368.3 92.8)">14</text>
<text x="90.7" y="101.6">1</text>
<text x="90.7" y="96.5">2</text>
<text x="154.2" y="101.6">1</text>
<text x="154.2" y="96.5">2</text>
<text x="101.6" y="107.4" transform="rotate(-90 101.6 107.4)">8</text>
<text x="165.1" y="107.4" transform="rotate(-90 165.1 107.4)">8</text>
<text x="233.6" y="111.7">12</text>
<text x="241.3" y="109.3" transform="rotate(-90 241.3 109.3)">10</text>
<text x="246.9" y="111.7">9 QB</text>
<text x="246.9" y="111.7">9</text>
<text x="279.4" y="111.2" transform="rotate(-90 279.4 111.2)">7</text>
<text x="323.8" y="111.7">9</text>
<text x="368.3" y="112.5" transform="rotate(-90 368.3 112.5)">7</text>
<text x="233.6" y="114.3">11</text>
<text x="246.9" y="116.8">8 QB_N</text>
<text x="246.9" y="116.8">8</text>
<text x="323.2" y="116.8">10</text>
<text x="335.2" y="114.3">8</text>
<text x="241.3" y="122" transform="rotate(-90 241.3 122)">13</text>
<text x="323.2" y="137.1">12</text>
<text x="323.2" y="142.2">13</text>
<text x="334.6" y="139.7">11 MOD3_CLR</text>
<text x="184.1" y="190.5">1</text>
<text x="195.5" y="190.5">2</text>
<text x="247.6" y="190.5">5</text>
<text x="259" y="190.5">6</text>
<text x="73.6" y="195" transform="rotate(-90 73.6 195)">1</text>
<text x="78.7" y="195.6" transform="rotate(-90 78.7 195.6)">16</text>
<text x="65.3" y="203.2">3</text>
<text x="85.7" y="203.2">2</text>
<text x="65.3" y="208.3">5</text>
<text x="85.7" y="208.3">4</text>
<text x="317.5" y="207.1" transform="rotate(-90 317.5 207.1)">14</text>
<text x="65.3" y="213.3">7</text>
<text x="85.7" y="213.3">6</text>
<text x="184.1" y="215.9">3</text>
<text x="195.5" y="215.9">4</text>
<text x="247.6" y="215.9">9</text>
<text x="259" y="215.9">8</text>
<text x="65.3" y="218.4">9</text>
<text x="85" y="218.4">10</text>
<text x="64.7" y="223.5">11</text>
<text x="85" y="223.5">12</text>
<text x="317.5" y="226.8" transform="rotate(-90 317.5 226.8)">7</text>
<text x="64.7" y="233.7">13</text>
<text x="64.7" y="228.6">14</text>
<text x="85" y="228.6">15</text>
<text x="76.2" y="238.2" transform="rotate(-90 76.2 238.2)">8</text>
<text x="247" y="241.3">11</text>
<text x="258.4" y="241.3">10</text>
<text x="247" y="266.7">13</text>
<text x="258.4" y="266.7">12</text>
</g>
<g font-size="1.3" fill="#0000c2">
<text x="150" y="232">PH1/PH2 active high, 140-280 ns ahead of pin edges</text>
<text x="25.4" y="262">Clock: 24.545 MHz /4 (S163) /3 (LS163A sync clear) = 489 ns tick; Johnson counter; phi1 low in state 00, phi2 low in state 11; period 1.956 us.</text>
<text x="25.4" y="267">Measure pins 6, 7: tPW 380-480 at 90 %, tD1 &gt;= 400 and tD2 &gt;= 150 at 10 %, edges &lt;= 50 ns, peak &lt;= 15.3 V.</text>
</g>
</svg>
